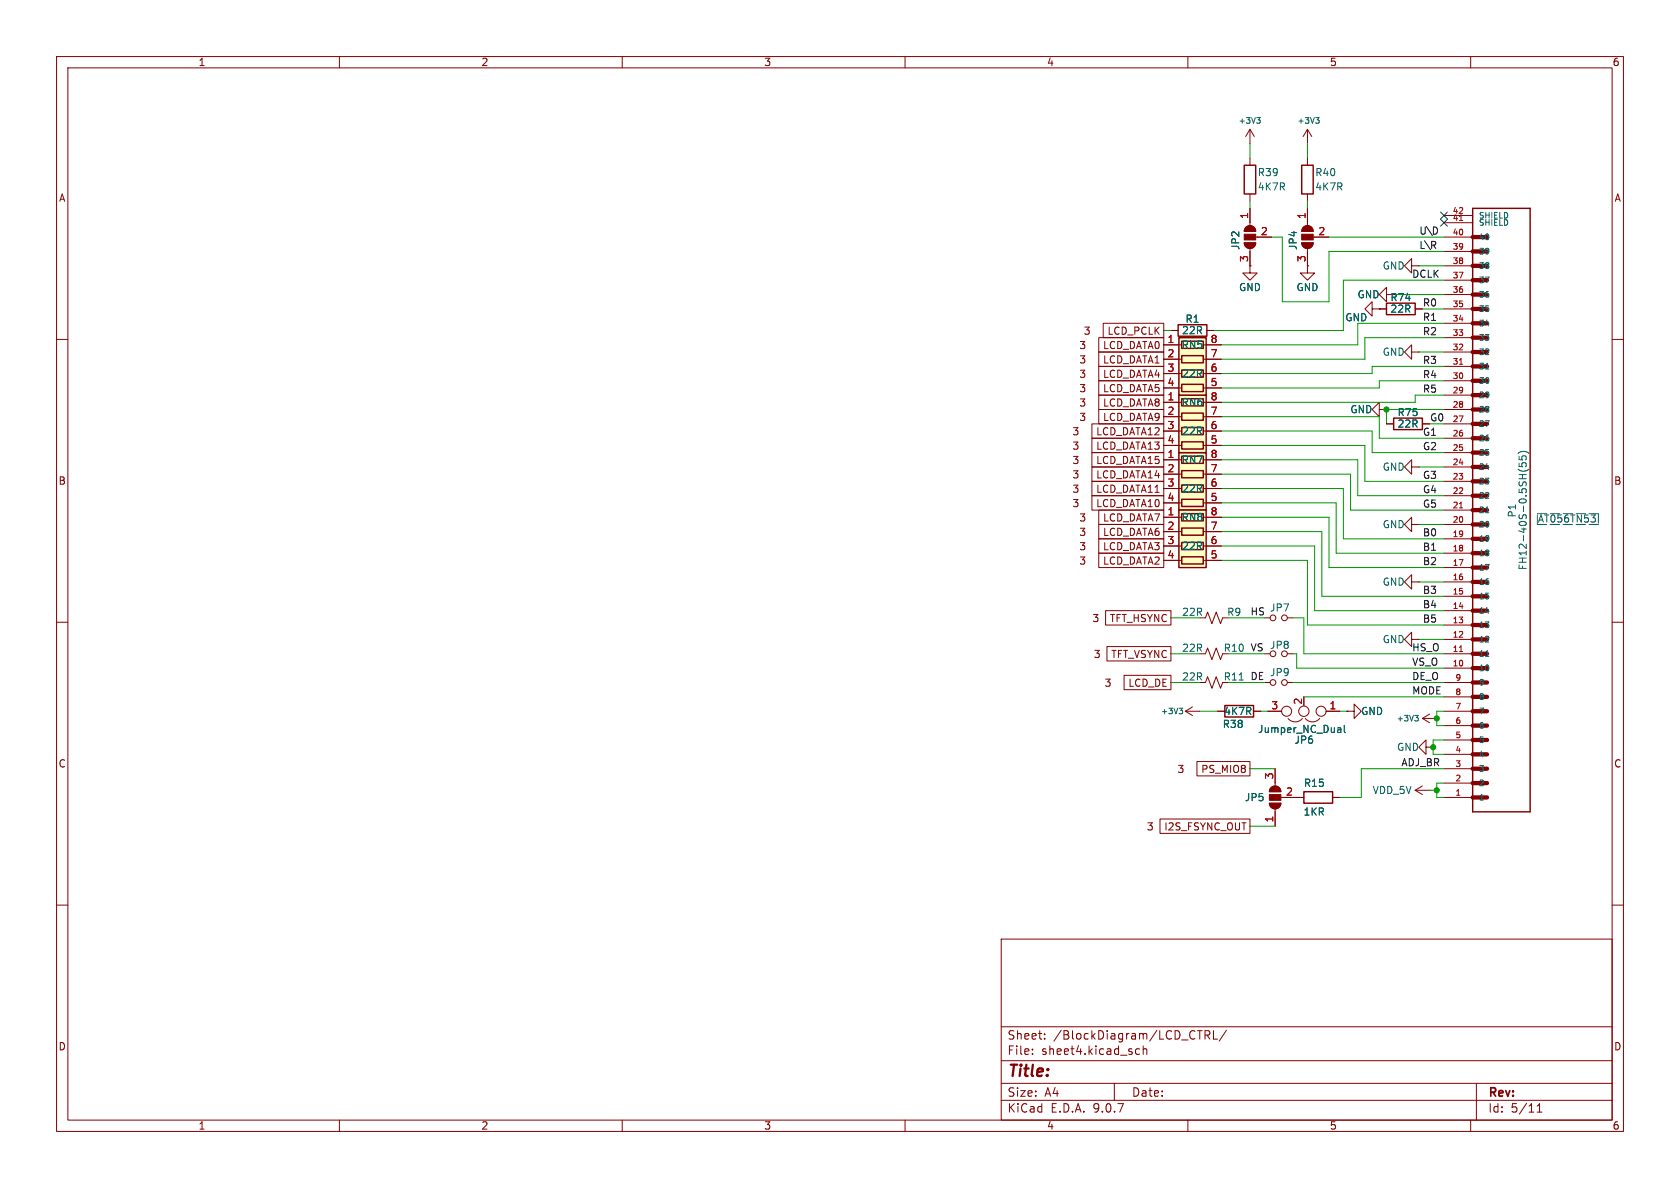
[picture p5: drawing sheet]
<svg xmlns="http://www.w3.org/2000/svg" width="297mm" height="210mm" viewBox="0 0 297 210" stroke-linecap="round" stroke-linejoin="round" font-family="sans-serif">
<g fill="none" stroke="#840000" stroke-width=".18">
<path d="M10 10h277v190h-277zM12 12h273v186h-273zM60 10v2M110 10v2M160 10v2M210 10v2M260 10v2M231.1 36.8v3.1M230.1 42.9h2.1a1.02 1.02 0 0 1-1.1 1 1.02 1.02 0 0 1-1-1zM230.4 40.2a1.02 1.02 0 0 1 1.1-.2 1.02 1.02 0 0 1 .7 .9h-2.1zM231.1 43.9v3.1M232.2 41.9h2.7"/>
<path d="M10 60h2M285 60h2M249.6 92.7v-1.3l-1.3 1.3 1.3 1.3v-1.3h1.2M250.8 92.7h.1M10 110h2M212.1 109.2h1l.4-1 .7 2 .8-2 .8 2 .4-1h1M212.1 115.6h1l.4-1 .7 2 .8-2 .8 2 .4-1M223.5 109.2h1M227.6 115.6h1M227.6 109.2h1M249.6 102.9v-1.3l-1.3 1.3 1.3 1.2v-1.2h1.2M249.6 113v-1.2l-1.3 1.2 1.3 1.3v-1.3h1.2"/>
<path d="M250.8 102.9h.1M250.8 113h.1M285 110h2M224.2 125.7h2.4M224.7 139.2a1.02 1.02 0 0 1 1.1-.2 1.02 1.02 0 0 1 .6 1h-2zM225.4 135.9v3M227.7 127a1.63 1.63 0 0 0 2.6 0M230.8 127a1.63 1.63 0 0 0 2.5 0M234.4 125.7h2.5M238.1 125.7h1.3v-1.2l1.3 1.2-1.3 1.3v-1.3M238.1 125.7h.1M250.2 139.7l1.3 .8"/>
<path d="M250.2 139.7h2.5M251.5 127l1.2 .8M251.5 127h2.5M251.5 138.9l-1.3 .8M252.7 139.7h.1M252.7 126.2l-1.2 .8M224.4 142h2a1.02 1.02 0 0 1-1 1 1.02 1.02 0 0 1-1-1zM225.4 143v3.1M226.4 141h4.1M235.6 141h1.3M10 160h2M177 166h108v32h-108z"/>
<path d="M285 160h2M60 198v2M110 198v2M160 198v2M177 194.5h108M177 191.5h108M177 187.5h108M177 181.5h108M182.5 186.3v.1M182.5 185.5v.1M184.7 183.6v.1M184.7 182.8v.1"/>
<path d="M197 191.5v3M200.8 186.3l.2 .1 .5-.1M201.5 185.5l-.5-.1-.2 .1M202.1 185.5l.2-.1 .4 .1v.9M202.1 184.9v1.5M210 198v2M213 183l.7-.1 .2-.2-.1-.4-.2-.1h-.6v1.5M213.4 183l.5 .7M214.5 182.2v1.5h.7M216.8 182.1l-1.3 2M260 198v2M261 191.5v6.5"/>
<path d="M271.7 196.6h.9M271.7 195.5l.5-.4v1.5"/>
<circle cx="225" cy="115.6" r=".51"/>
<circle cx="225" cy="109.2" r=".51"/>
<circle cx="227.1" cy="109.2" r=".51"/>
<circle cx="227.1" cy="115.6" r=".51"/>
<circle cx="227.5" cy="125.7" r=".89"/>
<circle cx="230.5" cy="125.7" r=".91"/>
<circle cx="233.6" cy="125.7" r=".89"/>
</g>
<g fill="#840000" stroke="#840000" stroke-width=".18">
<path d="M224.4 142h2a1.02 1.02 0 0 1-1 1 1.02 1.02 0 0 1-1-1z"/>
<path d="M224.4 140.5h2v1h-2z"/>
<path d="M224.7 139.2a1.02 1.02 0 0 1 1.1-.2 1.02 1.02 0 0 1 .6 1h-2z"/>
<path d="M230.4 40.2a1.02 1.02 0 0 1 1.1-.2 1.02 1.02 0 0 1 .7 .9h-2.1z"/>
<path d="M230.1 41.4h2.1v1h-2.1z"/>
<path d="M230.1 42.9h2.1a1.02 1.02 0 0 1-1.1 1 1.02 1.02 0 0 1-1-1z"/>
</g>
<path d="M236.9 128.6l.1 .2v.7M237 129.4l-.4 .1M237 128.9l-.4 .1M237.7 128.2v1.1l.1 .2M250.1 126.5h.6l-.3 .3 .3 .1v.4l-.2 .2h-.2" fill="none" stroke="#006464" stroke-width=".18"/>
<path d="M230.5 140h5.1v2h-5.1z" fill="none" stroke="#840000" stroke-width=".25"/>
<path d="M208.4 80h4.8v10.2h-4.8z" fill="#ffffc2"/>
<path d="M208.4 80h4.8v10.2h-4.8zM208.9 80.6h3.8v1.3h-3.8zM208.9 83.2h3.8v1.3h-3.8zM208.9 85.7h3.8v1.3h-3.8zM208.9 88.3h3.8v1.2h-3.8z" fill="none" stroke="#840000" stroke-width=".25"/>
<path d="M205.7 81.3h3.2M205.7 83.8h3.2M205.7 86.4h3.2M205.7 88.9h3.2M212.7 81.3h3.2M212.7 83.8h3.2M212.7 86.4h3.2M212.7 88.9h3.2" fill="none" stroke="#840000" stroke-width=".18"/>
<path d="M208.4 90.2h4.8v10.1h-4.8z" fill="#ffffc2"/>
<path d="M220 29.2h2v5.1h-2zM230.1 29.2h2.1v5.1h-2.1zM260.3 36.8h10.2v106.7h-10.2zM245.1 53.6h5.1v2h-5.1zM208.4 90.2h4.8v10.1h-4.8zM208.9 90.8h3.8v1.3h-3.8zM208.9 93.3h3.8v1.3h-3.8zM208.9 95.9h3.8v1.3h-3.8zM208.9 98.4h3.8v1.3h-3.8zM216.5 124.7h5.1v2h-5.1z" fill="none" stroke="#840000" stroke-width=".25"/>
<g fill="none" stroke="#840000" stroke-width=".18">
<path d="M221 22.9l-.8 1.2M221 22.9l.7 1.2M221 22.9v2.5M221 27.9v1.3M221 34.3v1.3M221 36.8v3.1M231.1 22.9l-.7 1.2M231.1 22.9l.8 1.2M231.1 22.9v2.5M231.1 27.9v1.3M231.1 34.3v1.3M255.3 39.4h5"/>
<path d="M255.3 38.1h5M220 42.9h2a1.02 1.02 0 0 1-1 1 1.02 1.02 0 0 1-1-1zM220.3 40.2a1.02 1.02 0 0 1 1.1-.2 1.02 1.02 0 0 1 .6 .9h-2zM221 47v1.3h1.2l-1.2 1.2-1.3-1.2h1.3M221 47h.1M221 43.9v3.1M222 41.9h2.8M231.1 47v1.3h1.3l-1.3 1.2-1.2-1.2h1.2M231.1 47h.1M242.6 54.6v-1.3l-1.3 1.3 1.3 1.3v-1.3h1.2M243.8 54.6h.1M243.8 54.6h1.3"/>
<path d="M245.1 52.1v-1.3l-1.3 1.3 1.3 1.2v-1.2h1.3M249.6 47v-1.3l-1.3 1.3 1.3 1.3v-1.3h1.2M250.2 54.6h1.3M250.8 47h.1M255.3 59.7h5M255.3 57.2h5M255.3 54.6h5M255.3 52.1h5M255.3 49.5h5M255.3 47h5M255.3 44.5h5M255.3 41.9h5"/>
<path d="M255.3 77.5h5M255.3 74.9h5M255.3 72.4h5M255.3 69.9h5M255.3 67.3h5M255.3 64.8h5M255.3 62.2h5M205.7 91.4h3.2M205.7 94h3.2M205.7 96.5h3.2M205.7 99.1h3.2M212.7 91.4h3.2"/>
<path d="M212.7 94h3.2M212.7 96.5h3.2M212.7 99.1h3.2M255.3 97.8h5M255.3 95.3h5M255.3 92.7h5M255.3 90.2h5M255.3 87.6h5M255.3 85.1h5M255.3 82.6h5M255.3 80h5M255.3 118.1h5"/>
<path d="M255.3 115.6h5M255.3 113h5M255.3 110.5h5M255.3 108h5M255.3 105.4h5M255.3 102.9h5M255.3 100.3h5M209.5 125.7h2.6M209.5 125.7l1.3 .8M210.8 125l-1.3 .7M212.1 120.7h1l.4-1.1 .7 2.1 .8-2.1 .8 2.1 .4-1M215.3 125.7h1.2"/>
<path d="M221.6 125.7h1.3M223.5 120.7h1M227.6 120.7h1M252.1 132.1v-1.3l-1.3 1.3 1.3 1.3v-1.3h1.3M253.4 132.1h.1M255.3 138.4h5M255.3 135.9h5M255.3 133.4h5M255.3 130.8h5M255.3 128.3h5M255.3 125.7h5M255.3 123.2h5"/>
<path d="M255.3 120.7h5M255.3 141h5"/>
<circle cx="225" cy="120.7" r=".51"/>
<circle cx="227.1" cy="120.7" r=".51"/>
</g>
<g fill="none" stroke="#840000" stroke-width=".76">
<path d="M260.3 59.7h2.6M260.3 57.2h2.6M260.3 54.6h2.6M260.3 52.1h2.6M260.3 49.5h2.6M260.3 47h2.6M260.3 44.5h2.6M260.3 41.9h2.6M260.3 77.5h2.6M260.3 74.9h2.6M260.3 72.4h2.6M260.3 69.9h2.6"/>
<path d="M260.3 67.3h2.6M260.3 64.8h2.6M260.3 62.2h2.6M260.3 97.8h2.6M260.3 95.3h2.6M260.3 92.7h2.6M260.3 90.2h2.6M260.3 87.6h2.6M260.3 85.1h2.6M260.3 82.6h2.6M260.3 80h2.6M260.3 118.1h2.6"/>
<path d="M260.3 115.6h2.6M260.3 113h2.6M260.3 110.5h2.6M260.3 108h2.6M260.3 105.4h2.6M260.3 102.9h2.6M260.3 100.3h2.6M260.3 138.4h2.6M260.3 135.9h2.6M260.3 133.4h2.6M260.3 130.8h2.6M260.3 128.3h2.6"/>
<path d="M260.3 125.7h2.6M260.3 123.2h2.6M260.3 120.7h2.6M260.3 141h2.6"/>
</g>
<path d="M222.2 20.8h.6l-.3 .4 .2 .1 .1 .3-.2 .2h-.3M232.6 20.8h.6l-.3 .4 .3 .1v.3l-.2 .2h-.3M262.6 65.2h.6M262.6 90.6h.6M268.4 82.9a1.46 1.46 0 0 0 1.9 0M268.4 80.2a1.46 1.46 0 0 1 1.9 0M268.5 80.6v.6l.7 .1-.2-.2 .1-.4 .2-.1h.4l.1 .2-.1 .5M268.5 81.8v.6l.7 .1-.2-.2 .1-.4 .2-.1h.4l.1 .2-.1 .5M262.6 116h.6M208.5 125.2h.6l-.4 .4 .3 .1 .1 .3-.2 .2h-.3M219.1 120.2h.7" fill="none" stroke="#006464" stroke-width=".18"/>
<path d="M258 39h.6M258 64.4h.6M258 89.8h.6M258 115.2h.6" fill="none" stroke="#a90000" stroke-width=".18"/>
<g fill="#840000" stroke="#840000" stroke-width=".18">
<path d="M220.3 40.2a1.02 1.02 0 0 1 1.1-.2 1.02 1.02 0 0 1 .6 .9h-2z"/>
<path d="M220 41.4h2v1h-2z"/>
<path d="M220 42.9h2a1.02 1.02 0 0 1-1 1 1.02 1.02 0 0 1-1-1z"/>
</g>
<path d="M208.4 69.9h4.8v10.1h-4.8z" fill="#ffffc2"/>
<path d="M208.3 57.4h5.1v2h-5.1zM208.4 69.9h4.8v10.1h-4.8zM208.9 70.5h3.8v1.3h-3.8zM208.9 73h3.8v1.3h-3.8zM208.9 75.6h3.8v1.2h-3.8zM208.9 78.1h3.8v1.3h-3.8z" fill="none" stroke="#840000" stroke-width=".25"/>
<path d="M207 58.4h1.3M213.4 58.4h1.2M205.7 71.1h3.2M205.7 73.7h3.2M205.7 76.2h3.2M205.7 78.7h3.2M212.7 71.1h3.2M212.7 73.7h3.2M212.7 76.2h3.2M212.7 78.7h3.2M249.6 62.2v-1.2l-1.3 1.2 1.3 1.3v-1.3h1.2M250.8 62.2h.1" fill="none" stroke="#840000" stroke-width=".18"/>
<path d="M208.4 59.7h4.8v10.2h-4.8z" fill="#ffffc2"/>
<path d="M208.4 59.7h4.8v10.2h-4.8zM208.9 60.3h3.8v1.3h-3.8zM208.9 62.9h3.8v1.2h-3.8zM208.9 65.4h3.8v1.3h-3.8zM208.9 67.9h3.8v1.3h-3.8zM246.4 73.9h5.1v2h-5.1z" fill="none" stroke="#840000" stroke-width=".25"/>
<g fill="none" stroke="#840000" stroke-width=".18">
<path d="M221 36.8v2.6M231.1 36.8v2.6M194.2 59.7h11.5v2.5h-11.5zM195 57.1h10.7v2.6h-10.7zM207 58.4h1.3M213.4 58.4h1.2M221 47h.1M221 44.5v2.5M222.2 41.9h2.6M231.1 47h.1M231.1 44.5v2.5M232.4 41.9h2.5"/>
<path d="M243.8 54.6h.1M243.8 54.6h1.3M250.2 54.6h1.3M193 77.5h12.7v2.5h-12.7zM193 74.9h12.7v2.6h-12.7zM194.2 67.3h11.5v2.6h-11.5zM194.2 62.2h11.5v2.6h-11.5zM194.2 64.8h11.5v2.5h-11.5zM194.2 69.8h11.5v2.6h-11.5zM194.2 72.4h11.5v2.5h-11.5zM205.7 61h3.2M205.7 63.5h3.2"/>
<path d="M205.7 66h3.2M205.7 68.6h3.2M205.7 71.1h2.6M205.7 73.7h2.6M205.7 76.2h2.6M205.7 78.7h2.6M212.7 61h3.2M212.7 63.5h3.2M212.7 66h3.2M212.7 68.6h3.2M213.4 71.1h2.5M213.4 73.7h2.5"/>
<path d="M213.4 76.2h2.5M213.4 78.7h2.5M243.8 72.4v-1.3l-1.2 1.3 1.2 1.3v-1.3h1.3M245.1 72.4h.1M245.1 74.9h1.3M251.5 74.9h1.2M193 80h12.7v2.6h-12.7zM193 85.1h12.7v2.5h-12.7zM193 82.5h12.7v2.6h-12.7zM193 87.6h12.7v2.6h-12.7zM194.2 95.2h11.5v2.6h-11.5zM194.2 92.7h11.5v2.6h-11.5z"/>
<path d="M194.2 97.8h11.5v2.5h-11.5zM194.2 90.2h11.5v2.5h-11.5zM205.7 81.3h2.6M205.7 83.8h2.6M205.7 86.4h2.6M205.7 88.9h2.6M205.7 91.4h2.6M205.7 94h2.6M205.7 96.5h2.6M205.7 99.1h2.6M213.4 81.3h2.5M213.4 83.8h2.5"/>
<path d="M213.4 86.4h2.5M213.4 88.9h2.5M213.4 91.4h2.5M213.4 94h2.5M213.4 96.5h2.5M213.4 99.1h2.5M249.6 82.6v-1.3l-1.3 1.3 1.3 1.2v-1.2h1.2M250.8 82.6h.1M195.5 107.9h11.5v2.6h-11.5zM195.7 114.3h11.3v2.5h-11.3zM198.7 119.4h8.3v2.5h-8.3zM211.6 134.6h9.4v2.6h-9.4z"/>
<path d="M215.3 125.7h1.2M221.6 125.7h1.3M224.2 125.7h2.4M225.4 135.9v2.5M234.4 125.7h2.5M238.1 125.7h.1M205.1 144.8h15.9v2.5h-15.9zM225.4 143.5v2.6M226.7 141h3.8M235.6 141h1.3"/>
</g>
<path d="M271.8 90.8h10.8M282.6 92.7h-10.8M282.6 90.8v1.9" fill="none" stroke="#0000c2" stroke-width=".18" stroke-dasharray="1.7 .6"/>
<g fill="none" stroke="#009600" stroke-width=".18">
<path d="M221 25.4v2.5M221 35.6v1.2M231.1 25.4v2.5M231.1 35.6v1.2M205.7 58.4h1.3M224.8 41.9h1.9v11.4h8.2v-8.8h20.4M234.9 41.9h20.4M246.4 52.1h8.9M250.8 47h4.5M251.5 54.6h3.8M255.3 49.5h-17.8v8.9h-22.9M255.3 59.7h-14v3.8h-25.4"/>
<path d="M255.3 57.2h-15.3v3.8h-24.1M215.9 78.7h25.4v6.4h14M215.9 73.7h27.9v3.8h11.5M215.9 76.2h26.7v3.8h12.7M250.8 62.2h4.5M255.3 67.3h-11.5v1.3h-27.9M255.3 64.8h-12.7v1.2h-26.7M255.3 69.9h-5.1v1.2h-34.3M255.3 72.4h-10.2v2.5M215.9 86.4h21.6v8.9h17.8M215.9 88.9h20.3v8.9h19.1M215.9 81.3h24.1v6.3h15.3"/>
<path d="M215.9 83.8h22.9v6.4h16.5M215.9 96.5h16.5v11.5h22.9M215.9 94h17.8v11.4h21.6M215.9 91.4h19v8.9h20.4M215.9 99.1h15.2v11.4h24.2M250.8 92.7h4.5M250.8 82.6h4.5M207 115.6h5.1M207 109.2h5.1M217.2 115.6h6.3M217.2 109.2h6.3M228.6 115.6h.6v2.5h26.1"/>
<path d="M228.6 109.2h1.9v6.4h24.8M250.8 113h4.5M250.8 102.9h4.5M207 120.7h5.1M212.1 125.7h3.2M217.2 120.7h6.3M221 135.9h4.4M222.9 125.7h1.3M228.6 120.7h26.7M230.5 123.2h24.8M236.9 125.7h1.2M252.7 139.7h1.3"/>
<path d="M255.3 125.7h-1.3v2.6h1.3M255.3 138.4h-1.3v2.6h1.3M255.3 135.9h-14.6v5.1h-3.8M255.3 130.8h-1.9v2.6h1.9M221 146.1h4.4"/>
</g>
<path d="M254.7 37.5l1.2 1.2M254.7 38.8l1.2 1.2M255.9 37.5l-1.2 1.2M255.9 38.8l-1.2 1.2" fill="none" stroke="#000084" stroke-width=".18"/>
<path d="M281.3 91h.7l-.4 .5M281.8 91.5l.2 .3v.3l-.2 .2" fill="none" stroke="#0000c2" stroke-width=".18"/>
<path d="M236.9 128.6l.1 .2v.7M237 129.4l-.4 .1M237 128.9l-.4 .1M237.7 128.2v1.1l.1 .2" fill="none" stroke="#006464" stroke-width=".18"/>
<g fill="#009600" stroke="#009600" stroke-width=".18">
<circle cx="253.4" cy="132.1" r=".46"/>
<circle cx="254" cy="127" r=".46"/>
<circle cx="254" cy="139.7" r=".46"/>
<circle cx="245.1" cy="72.4" r=".46"/>
</g>
<text font-size="2.8" fill="#840000" x="178" y="190.9">Title:</text>
<g font-size="2.1" fill="#840000">
<text x="178" y="184">Sheet:</text>
<text x="186.2" y="184">/BlockDiagram/LCD_CTRL/</text>
<text x="178" y="186.7">File:</text>
<text x="184.1" y="186.7">sheet4.kicad_sch</text>
<text x="178" y="196.9">KiCad</text>
<text x="178" y="194.1">Size:</text>
<text x="184.7" y="194.1">A4</text>
<text x="185.7" y="196.9">E.D.A.</text>
<text x="193.3" y="196.9">9.0.7</text>
<text x="200" y="194.1">Date:</text>
<text x="263" y="194.3">Rev:</text>
<text x="263" y="196.9">Id:</text>
<text x="267.1" y="196.9">5/11</text>
</g>
<g font-size="1.8" fill="#840000">
<text x="35" y="11.9">1</text>
<text x="85" y="11.9">2</text>
<text x="135" y="11.9">3</text>
<text x="185" y="11.9">4</text>
<text x="235" y="11.9">5</text>
<text x="285" y="11.9">6</text>
<text x="10.3" y="35.9">A</text>
<text x="285.3" y="35.9">A</text>
<text x="191.5" y="59.4">3</text>
<text x="195.7" y="59.4">LCD_PCLK</text>
<text x="190.7" y="64.5">3</text>
<text x="190.7" y="61.9">3</text>
<text x="194.9" y="64.5">LCD_DATA1</text>
<text x="194.9" y="61.9">LCD_DATA0</text>
<text x="190.7" y="69.5">3</text>
<text x="190.7" y="67">3</text>
<text x="194.9" y="69.5">LCD_DATA5</text>
<text x="194.9" y="67">LCD_DATA4</text>
<text x="189.5" y="77.2">3</text>
<text x="190.7" y="72.1">3</text>
<text x="190.7" y="74.6">3</text>
<text x="193.7" y="77.2">LCD_DATA12</text>
<text x="194.9" y="72.1">LCD_DATA8</text>
<text x="194.9" y="74.6">LCD_DATA9</text>
<text x="189.5" y="79.7">3</text>
<text x="189.5" y="82.2">3</text>
<text x="193.7" y="79.7">LCD_DATA13</text>
<text x="193.7" y="82.2">LCD_DATA15</text>
<text x="10.3" y="85.9">B</text>
<text x="189.5" y="87.3">3</text>
<text x="189.5" y="84.8">3</text>
<text x="189.5" y="89.9">3</text>
<text x="193.7" y="87.3">LCD_DATA11</text>
<text x="193.7" y="84.8">LCD_DATA14</text>
<text x="193.7" y="89.9">LCD_DATA10</text>
<text x="285.3" y="85.9">B</text>
<text x="190.7" y="94.9">3</text>
<text x="190.7" y="92.4">3</text>
<text x="194.9" y="94.9">LCD_DATA6</text>
<text x="194.9" y="92.4">LCD_DATA7</text>
<text x="190.7" y="97.5">3</text>
<text x="190.7" y="100">3</text>
<text x="194.9" y="97.5">LCD_DATA3</text>
<text x="194.9" y="100">LCD_DATA2</text>
<text x="193" y="110.2">3</text>
<text x="196.1" y="110.2">TFT_HSYNC</text>
<text x="193.3" y="116.5">3</text>
<text x="196.4" y="116.5">TFT_VSYNC</text>
<text x="195.2" y="121.6">3</text>
<text x="199.4" y="121.6">LCD_DE</text>
<text x="10.3" y="135.9">C</text>
<text x="208.1" y="136.8">3</text>
<text x="212.3" y="136.8">PS_MIO8</text>
<text x="285.3" y="135.9">C</text>
<text x="202.6" y="147">3</text>
<text x="205.7" y="147">I2S_FSYNC_OUT</text>
<text x="10.3" y="185.9">D</text>
<text x="285.3" y="185.9">D</text>
<text x="35" y="199.9">1</text>
<text x="85" y="199.9">2</text>
<text x="135" y="199.9">3</text>
<text x="185" y="199.9">4</text>
<text x="235" y="199.9">5</text>
<text x="285" y="199.9">6</text>
</g>
<g font-size="1.8" fill="#006464">
<text x="222.3" y="31.3">R39</text>
<text x="222.3" y="33.9">4K7R</text>
<text x="232.4" y="31.3">R40</text>
<text x="232.4" y="33.9">4K7R</text>
<text x="219.3" y="44.3" transform="rotate(-90 219.3 44.3)">JP2</text>
<text x="229.5" y="44.3" transform="rotate(-90 229.5 44.3)">JP4</text>
<text x="244.3" y="47.9">GND</text>
<text x="218.9" y="51.7">GND</text>
<text x="229.1" y="51.7">GND</text>
<text x="239.9" y="52.9">GND</text>
<text x="245.7" y="53.4">R74</text>
<text x="208.9" y="59.3">22R</text>
<text x="209.5" y="57.3">R1</text>
<text x="237.7" y="57">GND</text>
<text x="245.7" y="55.5">22R</text>
<text x="208.8" y="61.8">RN5</text>
<text x="244.3" y="63.1">GND</text>
<text x="208.8" y="72">RN6</text>
<text x="208.9" y="66.9">22R</text>
<text x="208.9" y="77.1">22R</text>
<text x="238.6" y="73.3">GND</text>
<text x="247" y="73.8">R75</text>
<text x="247" y="75.8">22R</text>
<text x="208.8" y="82.1">RN7</text>
<text x="244.3" y="83.4">GND</text>
<text x="208.9" y="87.2">22R</text>
<text x="208.8" y="92.3">RN8</text>
<text x="244.3" y="93.6">GND</text>
<text x="268.2" y="91.6" transform="rotate(-90 268.2 91.6)">P1</text>
<text x="208.9" y="97.4">22R</text>
<text x="270.1" y="100.9" transform="rotate(-90 270.1 100.9)">FH12-40S-0.5SH(55)</text>
<text x="244.3" y="103.7">GND</text>
<text x="208.9" y="109.1">22R</text>
<text x="216.8" y="109.1">R9</text>
<text x="224.4" y="108.3">JP7</text>
<text x="244.3" y="113.9">GND</text>
<text x="208.9" y="115.4">22R</text>
<text x="216.2" y="115.4">R10</text>
<text x="224.4" y="119.7">JP9</text>
<text x="208.9" y="120.5">22R</text>
<text x="216.2" y="120.5">R11</text>
<text x="216.1" y="128.9">R38</text>
<text x="216.3" y="126.6">4K7R</text>
<text x="222.3" y="129.8">Jumper_NC_Dual</text>
<text x="228.7" y="131.7">JP6</text>
<text x="240.5" y="126.6">GND</text>
<text x="246.9" y="132.9">GND</text>
<text x="220" y="141.8">JP5</text>
<text x="230.4" y="139.3">R15</text>
<text x="242.6" y="140.6">VDD_5V</text>
<text x="230.4" y="144.4">1KR</text>
</g>
<g font-size="1.8" fill="#a90000">
<text x="220.7" y="38.8" transform="rotate(-90 220.7 38.8)">1</text>
<text x="222.8" y="41.7">2</text>
<text x="230.9" y="38.8" transform="rotate(-90 230.9 38.8)">1</text>
<text x="233" y="41.7">2</text>
<text x="220.7" y="46.4" transform="rotate(-90 220.7 46.4)">3</text>
<text x="230.9" y="46.4" transform="rotate(-90 230.9 46.4)">3</text>
<text x="206.3" y="60.7">1</text>
<text x="206.3" y="63.2">2</text>
<text x="206.3" y="65.8">3</text>
<text x="213.9" y="60.7">8</text>
<text x="213.9" y="63.2">7</text>
<text x="213.9" y="65.8">6</text>
<text x="206.3" y="70.9">1</text>
<text x="206.3" y="68.3">4</text>
<text x="213.9" y="70.9">8</text>
<text x="213.9" y="68.3">5</text>
<text x="206.3" y="73.4">2</text>
<text x="206.3" y="75.9">3</text>
<text x="213.9" y="73.4">7</text>
<text x="213.9" y="75.9">6</text>
<text x="206.3" y="81">1</text>
<text x="206.3" y="83.6">2</text>
<text x="206.3" y="78.5">4</text>
<text x="213.9" y="81">8</text>
<text x="213.9" y="83.6">7</text>
<text x="213.9" y="78.5">5</text>
<text x="206.3" y="86.1">3</text>
<text x="206.3" y="88.6">4</text>
<text x="213.9" y="86.1">6</text>
<text x="213.9" y="88.6">5</text>
<text x="206.3" y="91.2">1</text>
<text x="206.3" y="93.7">2</text>
<text x="213.9" y="91.2">8</text>
<text x="213.9" y="93.7">7</text>
<text x="206.3" y="96.3">3</text>
<text x="206.3" y="98.8">4</text>
<text x="213.9" y="96.3">6</text>
<text x="213.9" y="98.8">5</text>
<text x="224.7" y="125.5">3</text>
<text x="230.3" y="124.7" transform="rotate(-90 230.3 124.7)">2</text>
<text x="234.9" y="125.5">1</text>
<text x="225.2" y="137.9" transform="rotate(-90 225.2 137.9)">3</text>
<text x="227.3" y="140.7">2</text>
<text x="225.2" y="145.5" transform="rotate(-90 225.2 145.5)">1</text>
</g>
<g font-size="1.8" fill="#0f0f0f">
<text x="250.8" y="41.6">U\D</text>
<text x="250.8" y="44.1">L\R</text>
<text x="249.6" y="49.2">DCLK</text>
<text x="251.5" y="54.3">R0</text>
<text x="251.5" y="56.8">R1</text>
<text x="251.5" y="59.3">R2</text>
<text x="251.5" y="64.4">R3</text>
<text x="251.5" y="67">R4</text>
<text x="251.5" y="69.5">R5</text>
<text x="251.5" y="77.1">G1</text>
<text x="251.5" y="79.7">G2</text>
<text x="251.5" y="84.7">G3</text>
<text x="251.5" y="89.8">G5</text>
<text x="251.5" y="87.3">G4</text>
<text x="251.5" y="94.9">B0</text>
<text x="251.5" y="97.4">B1</text>
<text x="251.5" y="100">B2</text>
<text x="251.5" y="105.1">B3</text>
<text x="251.5" y="107.6">B4</text>
<text x="221" y="108.9">HS</text>
<text x="251.5" y="110.1">B5</text>
<text x="221" y="115.2">VS JP8</text>
<text x="249.6" y="117.8">VS_O</text>
<text x="249.6" y="115.2">HS_O</text>
<text x="221" y="120.3">DE</text>
<text x="249.6" y="120.3">DE_O</text>
<text x="249.6" y="122.8">MODE</text>
<text x="247.6" y="135.5">ADJ_BR</text>
</g>
<text font-size="1.8" fill="#009600" x="252.7" y="74.6">G0</text>
<text font-size="1.8" fill="#0000c2" x="271.8" y="92.5">AT056TN53</text>
<g font-size="1.4" fill="#006464">
<text x="218.9" y="22.1">+3V3</text>
<text x="229.3" y="22.1">+3V3</text>
<text x="261.4" y="40.1">SHIELD</text>
<text x="261.4" y="38.8">SHIELD</text>
<text x="261.4" y="47.7">38</text>
<text x="261.4" y="45.2">39</text>
<text x="261.4" y="42.6">40</text>
<text x="261.4" y="52.8">36</text>
<text x="261.4" y="50.3">37</text>
<text x="261.4" y="57.9">34</text>
<text x="261.4" y="55.3">35</text>
<text x="261.4" y="65.5">31</text>
<text x="261.4" y="63">32</text>
<text x="261.4" y="60.4">33</text>
<text x="261.4" y="70.6">29</text>
<text x="261.4" y="68">30</text>
<text x="261.4" y="75.7">27</text>
<text x="261.4" y="73.1">28</text>
<text x="261.4" y="83.3">24</text>
<text x="261.4" y="80.7">25</text>
<text x="261.4" y="78.2">26</text>
<text x="261.4" y="88.4">22</text>
<text x="261.4" y="85.8">23</text>
<text x="261.4" y="96">19</text>
<text x="261.4" y="93.4">20</text>
<text x="261.4" y="90.9">21</text>
<text x="261.4" y="101.1">17</text>
<text x="261.4" y="98.5">18</text>
<text x="261.4" y="106.1">15</text>
<text x="261.4" y="103.6">16</text>
<text x="261.4" y="113.8">12</text>
<text x="261.4" y="111.2">13</text>
<text x="261.4" y="108.7">14</text>
<text x="261.4" y="118.8">10</text>
<text x="261.4" y="116.3">11</text>
<text x="261.4" y="123.9">8</text>
<text x="261.4" y="121.4">9</text>
<text x="205.1" y="126.5">+3V3</text>
<text x="246.8" y="127.7">+3V3</text>
<text x="261.4" y="131.5">5</text>
<text x="261.4" y="129">6</text>
<text x="261.4" y="126.5">7</text>
<text x="261.4" y="136.6">3</text>
<text x="261.4" y="134.1">4</text>
<text x="261.4" y="141.7">1</text>
<text x="261.4" y="139.2">2</text>
</g>
<g font-size="1.4" fill="#a90000">
<text x="256.7" y="41.7">40</text>
<text x="256.7" y="39.1">41</text>
<text x="256.7" y="37.8">42</text>
<text x="256.7" y="46.7">38</text>
<text x="256.7" y="44.2">39</text>
<text x="256.7" y="51.8">36</text>
<text x="256.7" y="49.3">37</text>
<text x="256.7" y="59.4">33</text>
<text x="256.7" y="56.9">34</text>
<text x="256.7" y="54.4">35</text>
<text x="256.7" y="64.5">31</text>
<text x="256.7" y="62">32</text>
<text x="256.7" y="69.6">29</text>
<text x="256.7" y="67.1">30</text>
<text x="256.7" y="77.2">26</text>
<text x="256.7" y="74.7">27</text>
<text x="256.7" y="72.1">28</text>
<text x="256.7" y="82.3">24</text>
<text x="256.7" y="79.8">25</text>
<text x="256.7" y="89.9">21</text>
<text x="256.7" y="87.4">22</text>
<text x="256.7" y="84.8">23</text>
<text x="256.7" y="95">19</text>
<text x="256.7" y="92.5">20</text>
<text x="256.7" y="100.1">17</text>
<text x="256.7" y="97.5">18</text>
<text x="256.7" y="107.7">14</text>
<text x="256.7" y="105.2">15</text>
<text x="256.7" y="102.6">16</text>
<text x="256.7" y="112.8">12</text>
<text x="256.7" y="110.2">13</text>
<text x="256.7" y="117.9">10</text>
<text x="256.7" y="115.3">11</text>
<text x="257.2" y="125.5">7</text>
<text x="257.2" y="122.9">8</text>
<text x="257.2" y="120.4">9</text>
<text x="257.2" y="130.6">5</text>
<text x="257.2" y="128">6</text>
<text x="257.2" y="135.6">3</text>
<text x="257.2" y="133.1">4</text>
<text x="257.2" y="140.7">1</text>
<text x="257.2" y="138.2">2</text>
</g>
</svg>
